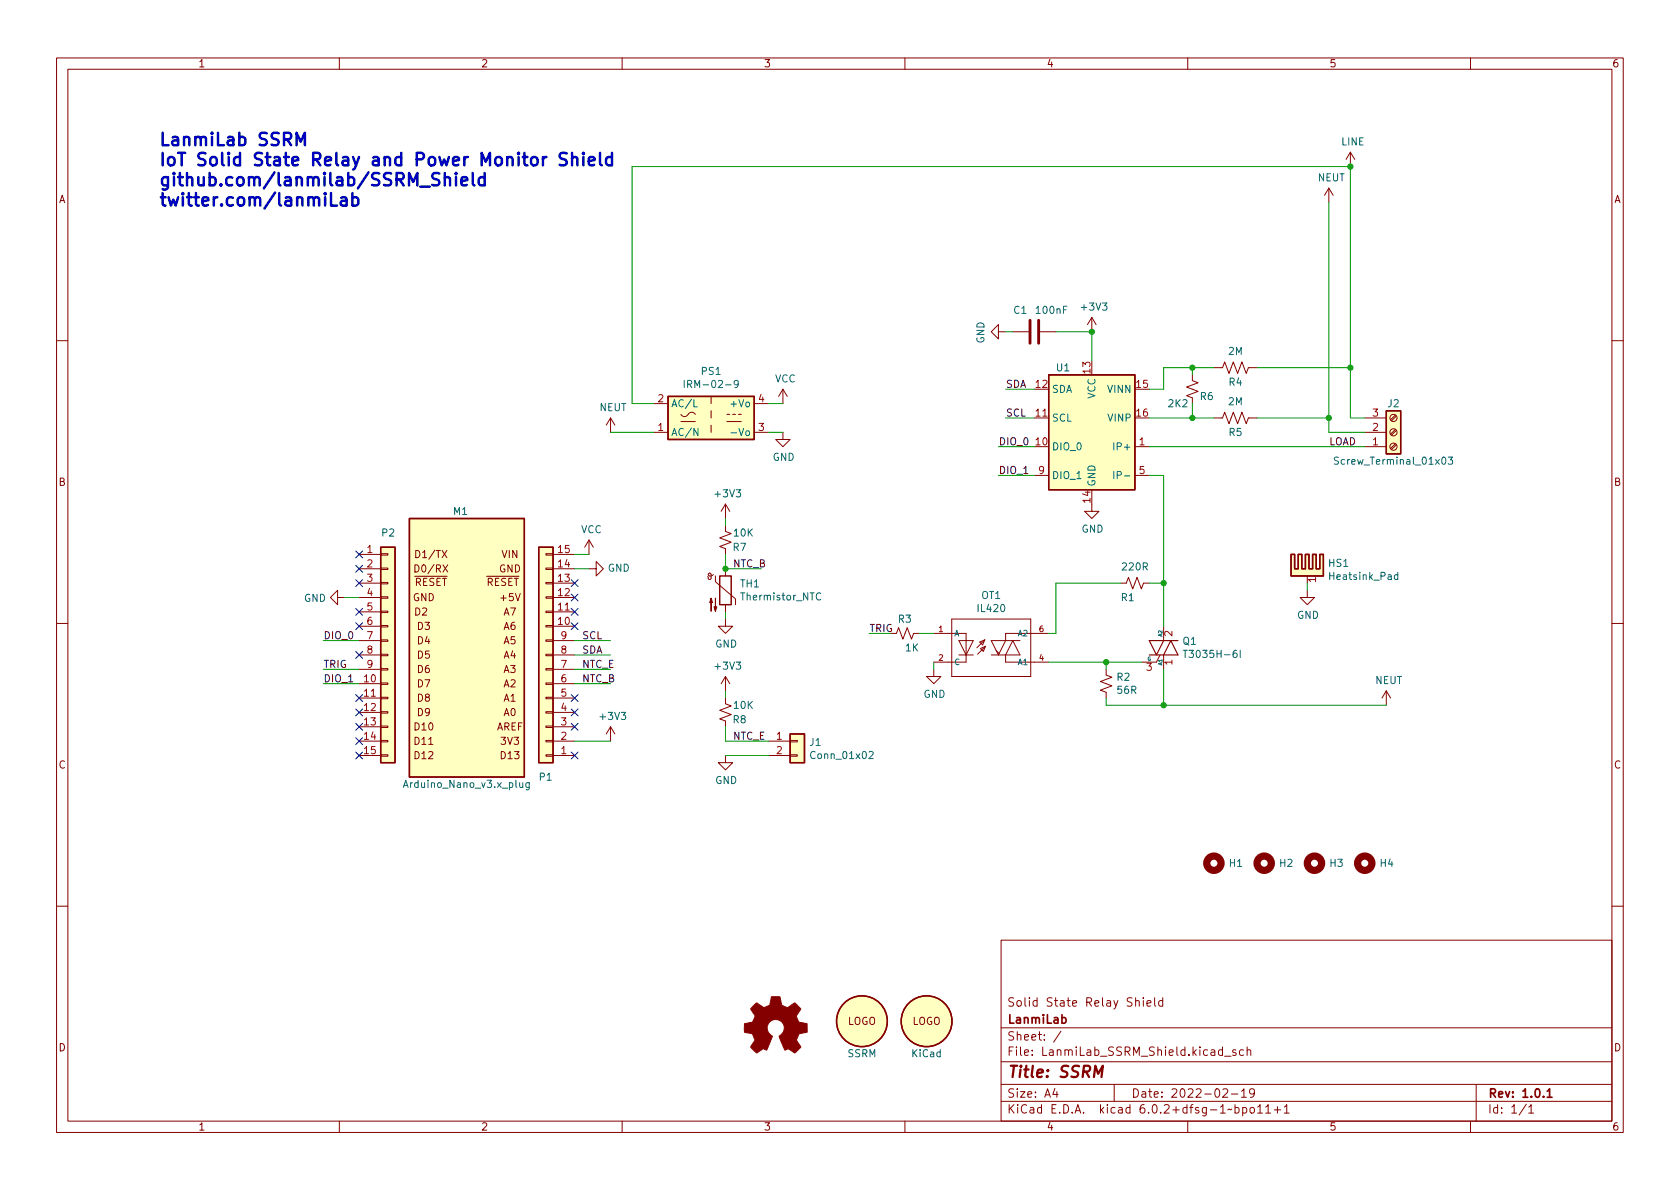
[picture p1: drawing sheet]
<svg xmlns="http://www.w3.org/2000/svg" width="297mm" height="210mm" viewBox="0 0 297 210" stroke-linecap="round" stroke-linejoin="round" font-family="sans-serif">
<g fill="none" stroke="#840000" stroke-width=".18">
<path d="M10 10.2h277v190.1h-277zM12 12.2h273v186.1h-273zM60 10.2v2M110 10.2v2M160 10.2v2M210 10.2v2M260 10.2v2M234.9 33.3l-.7 1.2M234.9 33.3v2.5M234.9 33.3l.8 1.2M238.8 26.9l-.8 1.3M238.8 26.9v2.6"/>
<path d="M238.8 26.9l.7 1.3M176.5 58.7v-1.3l-1.2 1.3 1.2 1.2v-1.2h1.3M179.1 58.7h2.8M183.9 58.7h2.8M193 56.1l-.7 1.3M193 56.1v2.6M193 56.1l.8 1.3M10 60.2h2M107.9 73.9v2.5M107.9 73.9l-.7 1.3M107.9 73.9l.8 1.3M115.6 76.4h2.5"/>
<path d="M115.6 71.4h2.5M120.4 74.5h2.5M120.4 73.3a.8 .8 0 0 0 .8 .3 .8 .8 0 0 0 .6-.5 .73 .73 0 0 1 1.1 .2M125.7 70.1v1.3M125.7 72.6v1.3M125.7 75.2v1.2M128.5 74.5h2.6M128.5 73.3h.5M129.5 73.3h.5M130.6 73.3h.5M133.3 76.4h2.6M133.3 71.4h2.6"/>
<path d="M138.4 76.4v1.3h1.3l-1.3 1.3-1.2-1.3h1.2M138.4 68.8l-.7 1.3M138.4 68.8v2.6M138.4 68.8l.8 1.3M182.9 73.9h2.5M200.7 79h2.5M210.8 66.3v1l1 .4-2 .7 2 .8-2 .8 1 .4v1M214.6 73.9h1.6l.3-1 .8 2 .8-2 .7 2 .8-2 .7 2 .4-1h1.5M214.6 65h1.6l.3-1 .8 2 .8-2 .7 2 .8-2 .7 2 .4-1h1.5M241.3 79h3.8M241.3 73.9h3.8M241.3 76.4h3.8"/>
<path d="M246.7 73.4l-.9 .8M246.7 75.9l-.9 .9M246.7 78.5l-.9 .8M246.9 73.6l-.9 .8M246.9 76.1l-.9 .9M246.9 78.7l-.9 .8M285 60.2h2M63.5 98h3.8M67.3 97.9h1.3v.3h-1.3zM96.5 97.9h1.3v.3h-1.3zM97.8 98h3.8M104.1 95.5l-.7 1.3"/>
<path d="M104.1 95.5v2.5M104.1 95.5l.8 1.3M128.3 93v1l1 .4-2 .7 2 .8-2 .7 1 .4v1M128.3 89.1v2.6M128.3 89.1l-.8 1.3M128.3 89.1l.7 1.3M182.9 84.1h2.5M193 89.1v1.3h1.3l-1.3 1.3-1.2-1.3h1.2M200.7 84.1h2.5M10 110.2h2M59.7 105.7v-1.3l-1.3 1.3 1.3 1.2v-1.2h1.3M63.5 100.6h3.8"/>
<path d="M63.5 103.1h3.8M63.5 105.7h3.8M63.5 108.2h3.8M63.5 110.7h3.8M63.5 113.3h3.8M63.5 115.8h3.8M63.5 118.4h3.8M67.3 118.2h1.3v.3h-1.3zM67.3 115.7h1.3v.2h-1.3zM67.3 113.2h1.3v.2h-1.3zM67.3 110.6h1.3v.3h-1.3zM67.3 108.1h1.3v.2h-1.3z"/>
<path d="M67.3 105.5h1.3v.3h-1.3zM67.3 103h1.3v.2h-1.3zM67.3 100.5h1.3v.2h-1.3zM96.5 100.5h1.3v.2h-1.3zM96.5 103h1.3v.2h-1.3zM96.5 105.5h1.3v.3h-1.3zM96.5 108.1h1.3v.2h-1.3zM96.5 110.6h1.3v.3h-1.3zM96.5 113.2h1.3v.2h-1.3zM96.5 115.7h1.3v.2h-1.3zM96.5 118.2h1.3v.3h-1.3zM97.8 100.6h3.8"/>
<path d="M97.8 103.1h3.8M97.8 105.7h3.8M97.8 108.2h3.8M97.8 110.7h3.8M97.8 113.3h3.8M97.8 115.8h3.8M97.8 118.4h3.8M104.1 100.6h1.3v-1.3l1.3 1.3-1.3 1.2v-1.2M126.1 101.6l-.2 .2-.4 .1-.2-.2v-.2l.2-.2 .2 .2v.8l-.1 .2-.3-.1-.2-.4M126.5 101.8v1.1l3.5 3v1M128.3 109.5v1.2h1.2l-1.2 1.3-1.3-1.3h1.3M128.3 100.6v1.2"/>
<path d="M128.3 106.9v1.3M128.3 119.6v2.6M128.3 119.6l-.8 1.3M128.3 119.6l.7 1.3M157.5 112h1l.4-1 .7 2 .8-2 .8 2 .3-1h1.1M165.1 118.4v1.2h1.3l-1.3 1.3-1.3-1.3h1.3M165.1 112h5.7v5.1h-5.7M168.3 109.5h13.9v10.1h-13.9zM169.5 113.3h2.6l-1.3 2.5zM169.5 115.8h2.6M173.2 113.5l.9-.3-.4 .8zM173.4 114.7l.8-.4-.3 .9z"/>
<path d="M174.1 113.2l-1.4 1.3M174.2 114.3l-1.4 1.4M175.3 115.8h5l-1.2-2.5-1.3 2.5v1.3h7.6M176.1 115.1l.6 .5M185.4 112h-7.6v1.3l-1.3 2.5-1.2-2.5h5M195.6 118.4v1l1 .4-2 .7 2 .8-2 .7 1 .4v1M198.1 103.1h1l.4-1 .8 2 .7-2 .8 2 .4-1h1M205.1 115.8l-.6 1.3h-2.6M205.7 110.7v2.6M205.7 115.8v2.6M231.1 104.4v1.3h1.3l-1.3 1.2-1.2-1.2h1.2M285 110.2h2"/>
<path d="M63.5 120.9h3.8M63.5 123.4h3.8M63.5 126h3.8M63.5 128.5h3.8M63.5 131.1h3.8M63.5 133.6h3.8M67.3 133.5h1.3v.2h-1.3zM67.3 130.9h1.3v.3h-1.3zM67.3 128.4h1.3v.2h-1.3zM67.3 125.9h1.3v.2h-1.3zM67.3 123.3h1.3v.3h-1.3zM67.3 120.8h1.3v.2h-1.3z"/>
<path d="M96.5 120.8h1.3v.2h-1.3zM96.5 123.3h1.3v.3h-1.3zM96.5 125.9h1.3v.2h-1.3zM96.5 128.4h1.3v.2h-1.3zM96.5 130.9h1.3v.3h-1.3zM96.5 133.5h1.3v.2h-1.3zM97.8 120.9h3.8M97.8 123.4h3.8M97.8 126h3.8M97.8 128.5h3.8M97.8 131.1h3.8M97.8 133.6h3.8"/>
<path d="M107.9 128.5l-.7 1.3M107.9 128.5v2.6M107.9 128.5l.8 1.3M128.3 133.6v1.3h1.2l-1.2 1.2-1.3-1.2h1.3M128.3 123.4v1.1l1 .3-2 .8 2 .8-2 .7 1 .4v1M135.9 131.1h3.8M135.9 133.6h3.8M139.7 133.5h1.3v.2h-1.3zM139.7 130.9h1.3v.3h-1.3zM245.1 122.2l-.8 1.2M245.1 122.2v2.5M245.1 122.2l.8 1.2"/>
<path d="M10 160.2h2M177 166.3h108v32h-108zM200.8 177.1l.2-.2 .4 .1v.9M202.1 176.4v.2M202.1 176.9v1M202.8 177.4l.7-.1-.1-.3-.4-.1-.2 .2 .1 .8h.5M204.1 176.4v1.3l.3 .2M205.6 177l-.5-.1-.2 .3v.4l.1 .3h.6M205.6 176.4v1.5M285 160.2h2M60 198.3v2M110 198.3v2"/>
<path d="M160 198.3v2M177 194.8h108M177 191.8h108M177 187.8h108M177 181.8h108M186.5 192.5l-.4 1h1M186.9 193v1M187.6 182.4l-1.3 1.9M197 191.8v3M210 198.3v2M216.2 192.7l.6-.2 .2 .2 .1 .3-1 1h1M216.5 186.8h1.1"/>
<path d="M217.7 193.5h1.2M218.4 195.9l.4-.1 .3 .3v.4l-.2 .3h-.5M218.4 195.3v1.5M218.5 185.7l-.4-.1-.2 .2 .1 .3 .5 .1v.4h-.6M219.5 193l.4-.5v1.5M219.5 194h.9M219.7 195.9l.4-.1 .3 .3v.4l-.1 .3h-.6M219.7 195.8v1.5M219.9 185.7l-.5-.1-.3 .3v.4l.2 .3h.6M220.5 185.8l.2-.2 .4 .1v.9M220.5 185.1v1.5M221.1 196l.2-.2 .4 .2 .1 .5-.2 .3h-.3l-.2-.1z"/>
<path d="M221.8 193.2l-.3 .3-.4-.1-.2-.2 .2-.6 .4-.1 .2 .2a.99 .99 0 0 1-.3 1.3h-.3M222.4 195.8l.4-.5v1.5M222.4 196.8h.8M223.8 195.8l.4-.5v1.5M223.8 196.8h.8M225.3 196.3h1.1M225.9 195.7v1.1M227.1 195.8l.4-.5v1.5M227.1 196.8h.8M260 198.3v2M261 191.8v6.5M269.9 195.3l-1.3 1.9"/>
<path d="M270.3 195.8l.4-.5v1.5M270.3 196.8h.9"/>
<circle cx="246.4" cy="73.9" r=".63"/>
<circle cx="246.4" cy="79" r=".63"/>
<circle cx="246.4" cy="76.4" r=".63"/>
</g>
<path d="M273.6 193l.4-.5v1.5M273.6 194h.8" fill="none" stroke="#840000" stroke-width=".3"/>
<path d="M193.4 190.5l.3-2 .5 1.4 .8-1.4-.2 2" fill="none" stroke="#840000" stroke-width=".4"/>
<g fill="#ffffc2" stroke="#ffffc2" stroke-width=".18">
<path d="M72.4 91.7h20.3v45.7h-20.3z"/>
<path d="M67.3 96.8h2.5v38.1h-2.5z"/>
<path d="M185.4 66.3h15.3v20.3h-15.3z"/>
<path d="M95.2 96.8h2.6v38.1h-2.6z"/>
<path d="M139.7 129.8h2.5v5.1h-2.5z"/>
<path d="M228.3 98h.6v2.6h.6v-2.6h.7v2.6h.6l-.6 1.2h-1.9z"/>
<path d="M230.8 98h.6v2.6h.7v-2.6h.6v2.6h.6v-2.6h.7v3.8h-3.8l.6-1.2z"/>
<path d="M118.1 70.1h15.2v7.6h-15.2z"/>
<path d="M245.1 72.6h2.5v7.7h-2.5z"/>
<circle cx="163.8" cy="180.6" r="4.5"/>
<circle cx="152.4" cy="180.6" r="4.5"/>
</g>
<g fill="none" stroke="#840000" stroke-width=".25">
<path d="M118.1 70.1h15.2v7.6h-15.2zM185.4 66.3h15.3v20.3h-15.3zM245.1 72.6h2.5v7.7h-2.5zM67.3 96.8h2.5v38.1h-2.5zM72.4 91.7h20.3v45.7h-20.3zM95.2 96.8h2.6v38.1h-2.6zM228.3 98h.6v2.6h.6v-2.6h.7v2.6h.6v-2.6h.6v2.6h.7v-2.6h.6v2.6h.6v-2.6h.7v3.8h-5.7zM127.3 101.8h2v5.1h-2zM139.7 129.8h2.5v5.1h-2.5z"/>
<circle cx="152.4" cy="180.6" r="4.5"/>
<circle cx="163.8" cy="180.6" r="4.5"/>
</g>
<g fill="none" stroke="#006464" stroke-width=".18">
<path d="M121 67.3v1.2M122.7 70.7v1.2h.6M123.4 75.8v1.2l-.7-1.2v1.2M129.3 76.5h.9M130.5 67.8l-.2 .3-.4-.1-.1-.2 .1-.5h.4l.2 .1a.84 .84 0 0 1-.3 1.1h-.3M196.9 78.3v1.3M196.9 83.4v1.2M236.6 80.9l-.4-.1-.2 .2v.3l.5 .3 .1 .3-.2 .2-.5-.1M256.1 80.8h.7l-.4 .5 .4 .1v.6l-.2 .1-.5-.1M145.1 105a.6 .6 0 0 0-.8 .4 .6 .6 0 0 0 .6 .7l.2-.1M209.2 115h.7M209.6 115v1.3"/>
<path d="M219.3 115v1.3M247.1 101.7l-.3-.1-.3 .3 .2 .5h.4M247.1 101.2v1.3M91.9 138.4v.8l.3 .1 .2-.2M92.4 138.4v.9M93.6 138.4v1l-.3 .3-.3-.1M93.6 138.5l-.4-.1-.2 .2 .1 .6h.5M153.7 133l.4-.1 .3 .3-.8 .9h.8"/>
</g>
<path d="M182.1 56.6v4.1M183.6 56.6v4.1" fill="none" stroke="#840000" stroke-width=".51"/>
<g fill="#840000" stroke="#840000" stroke-width=".18">
<path d="M133.5 177.6l.3-.3 .9 .6a.62 .62 0 0 0 1 0l.2-.1a1.62 1.62 0 0 0 .4-1.3l.1-.3 1.5 .1 .2 .7a.74 .74 0 0 0 .6 1l.5 .2 1.3-.9 1.1 1.1-.4 .7a.75 .75 0 0 0-.2 1.2l.2 .4 1.5 .3v1.5l-1.4 .3-.1 .1a1.23 1.23 0 0 0-.3 1.2l.7 1-.1 .2-1 .9-.8-.5a.54 .54 0 0 0-.9 0l-1-2.4a2.33 2.33 0 0 0 .8-1.9 1.54 1.54 0 0 0-2.5-.7 1.54 1.54 0 0 0 .5 2.6l-1.1 2.4a.69 .69 0 0 0-1.1 .1l-.6 .4-1.1-1.1 .8-1.2-.2-.5a.71 .71 0 0 0-.9-.7l-.8-.2v-1.5l.5-.1a1.11 1.11 0 0 0 1.2-.7 .72 .72 0 0 0-.2-1.2l-.4-.6z"/>
<path d="M125.7 105.8l.3 .7h-.5l.2-.7v2.3z"/>
<path d="M126.5 105.8v2.3l-.3-.8h.5l-.2 .8z"/>
</g>
<path d="M203.2 115.8h5.1l-1.3-2.5-1.3 2.5M205.7 113.3l-1.2 2.5-1.3-2.5h5.1" fill="none" stroke="#840000" stroke-width=".2"/>
<g fill="none" stroke="#840000" stroke-width="1.3">
<circle cx="214.6" cy="152.6" r="1.27"/>
<circle cx="223.5" cy="152.6" r="1.27"/>
<circle cx="232.4" cy="152.6" r="1.27"/>
<circle cx="241.3" cy="152.6" r="1.27"/>
</g>
<g fill="none" stroke="#0000c2" stroke-width=".44">
<path d="M52.4 25.7v-2.2l.8 1.5 .7-1.5v2.2M60.3 35l.2-.1 .7 .1 .1 .2v1.2M61.3 35.4l-.8 .1a.43 .43 0 0 0-.3 .4 .43 .43 0 0 0 .3 .5l.8-.2M62.3 35l.7-.1 .4 .4v.6l-.2 .3-.2 .2-.7-.2M62.3 34.1v2.3M78.6 31.5a.55 .55 0 0 1 1 .1v1.2M80.6 31.3v1.5M81.6 32.1l1-.3-.1-.4-.6-.1-.3 .3 .1 1.1 .2 .1 .6-.1M83.6 30.6v1.9l.3 .3M85.7 31.4l-.6-.1-.5 .4v.7l.2 .3 .3 .1 .6-.1M85.7 30.6v2.2M100.2 27.1l-.8-.1a.54 .54 0 0 0-.5 .6 .54 .54 0 0 0 .5 .5 .81 .81 0 0 1 .8 .5 .56 .56 0 0 1-.4 .6l-.9-.1"/>
<path d="M101.2 28a.55 .55 0 0 1 .9 .1v1.1M101.2 27v2.2M103.1 27l-.1 .1 .1 .1 .2-.1-.2-.1v.2M103.1 27.8v1.4M104.1 28.5l1-.2-.1-.4-.6-.1-.3 .3 .1 1 .2 .1 .6-.1M106.1 27v1.9l.3 .3M108.2 27.9l-.6-.1-.5 .4v.6l.3 .3 .2 .1 .6-.1M108.2 27v2.2"/>
</g>
<g fill="none" stroke="#009600" stroke-width=".18">
<path d="M234.9 35.8v40.6h6.4M177.8 58.7h1.3M186.7 58.7h6.3v5M107.9 76.4h7.7M115.6 71.4h-3.8v-41.9h127v44.4h2.5M135.9 76.4h2.5M135.9 71.4h2.5M176.5 79h6.4M177.8 73.9h5.1M177.8 68.8h5.1M203.2 73.9h11.4M203.2 79h38.1"/>
<path d="M210.8 65v1.3M210.8 71.4v2.5M214.6 65h-8.9v3.8h-2.5M222.2 73.9h12.7M222.2 65h16.6M101.6 98h2.5M128.3 91.7v1.3M128.3 98v2.6h6.3M176.5 84.1h6.4M203.2 84.1h2.5v26.6M57.1 113.3h6.4M57.1 118.4h6.4"/>
<path d="M61 105.7h2.5M101.6 100.6h2.5M101.6 115.8h6.3M101.6 113.3h6.3M101.6 118.4h6.3M128.3 108.2v1.3M153.7 112h3.8M162.6 112h2.5M165.1 117.1v1.3M185.4 117.1h16.5M195.6 117.1v1.3M198.1 103.1h-11.4v8.9h-1.3"/>
<path d="M203.2 103.1h2.5M205.7 118.4v6.3M231.1 103.1v1.3M57.1 120.9h6.4M101.6 120.9h6.3M101.6 131.1h6.3M128.3 122.2v1.2M128.3 128.5v2.6h7.6M128.3 133.6h7.6M195.6 123.4v1.3h49.5"/>
</g>
<g fill="none" stroke="#000084" stroke-width=".18">
<path d="M62.9 100l1.2 1.2M62.9 97.4l1.2 1.2M64.1 100l-1.2 1.2M64.1 97.4l-1.2 1.2M62.9 107.6l1.2 1.2M62.9 102.5l1.2 1.2M62.9 110.1l1.2 1.2M62.9 115.2l1.2 1.2M64.1 107.6l-1.2 1.2M64.1 102.5l-1.2 1.2M64.1 110.1l-1.2 1.2M64.1 115.2l-1.2 1.2"/>
<path d="M101 107.6l1.2 1.2M101 110.1l1.2 1.2M101 105l1.2 1.3M101 102.5l1.2 1.2M102.2 107.6l-1.2 1.2M102.2 110.1l-1.2 1.2M102.2 105l-1.2 1.3M102.2 102.5l-1.2 1.2M62.9 125.4l1.2 1.2M62.9 127.9l1.2 1.2M62.9 122.8l1.2 1.2M62.9 130.4l1.2 1.3"/>
<path d="M62.9 133l1.2 1.2M64.1 125.4l-1.2 1.2M64.1 127.9l-1.2 1.2M64.1 122.8l-1.2 1.2M64.1 130.4l-1.2 1.3M64.1 133l-1.2 1.2M101 122.8l1.2 1.2M101 127.9l1.2 1.2M101 125.4l1.2 1.2M101 133l1.2 1.2M102.2 122.8l-1.2 1.2M102.2 127.9l-1.2 1.2"/>
<path d="M102.2 125.4l-1.2 1.2M102.2 133l-1.2 1.2"/>
</g>
<g fill="#009600" stroke="#009600" stroke-width=".18">
<circle cx="205.7" cy="103.1" r=".46"/>
<circle cx="205.7" cy="124.7" r=".46"/>
<circle cx="195.6" cy="117.1" r=".46"/>
<circle cx="128.3" cy="100.6" r=".46"/>
<circle cx="193" cy="58.7" r=".46"/>
<circle cx="210.8" cy="73.9" r=".46"/>
<circle cx="234.9" cy="73.9" r=".46"/>
<circle cx="238.8" cy="65" r=".46"/>
<circle cx="238.8" cy="29.5" r=".46"/>
<circle cx="210.8" cy="65" r=".46"/>
</g>
<g font-size="3.1" fill="#0000c2">
<text x="27.9" y="25.8">LanmiLab SSRM</text>
<text x="27.9" y="29.3">IoT Solid State Relay and Power Monitor Shield</text>
<text x="27.9" y="32.9">github.com/lanmilab/SSRM_Shield</text>
<text x="27.9" y="36.5">twitter.com/lanmiLab</text>
</g>
<text font-size="2.8" fill="#840000" x="178" y="190.6">Title: SSRM</text>
<g font-size="2.1" fill="#840000">
<text x="178" y="178">Solid State Relay Shield</text>
<text x="178" y="184">Sheet: /</text>
<text x="178" y="181">LanmiLab</text>
<text x="178" y="186.7">File: LanmiLab_SSRM_Shield.kicad_sch</text>
<text x="178" y="196.9">KiCad E.D.A. kicad 6.0.2+dfsg-1~bpo11+1</text>
<text x="178" y="194.1">Size: A4</text>
<text x="200" y="194.1">Date: 2022-02-19</text>
<text x="263" y="194.1">Rev: 1.0.1</text>
<text x="263" y="196.9">Id: 1/1</text>
</g>
<g font-size="1.8" fill="#840000">
<text x="35" y="11.9">1</text>
<text x="85" y="11.9">2</text>
<text x="135" y="11.9">3</text>
<text x="185" y="11.9">4</text>
<text x="235" y="11.9">5</text>
<text x="285" y="11.9">6</text>
<text x="10.3" y="35.9">A</text>
<text x="285.3" y="35.9">A</text>
<text x="10.3" y="85.9">B</text>
<text x="285.3" y="85.9">B</text>
<text x="73.6" y="101.2">D0/RX</text>
<text x="73.7" y="98.7">D1/TX</text>
<text x="88.2" y="101.2">GND</text>
<text x="88.7" y="98.7">VIN</text>
<text x="72.6" y="103.6">~{RESET}</text>
<text x="73" y="106.3">GND</text>
<text x="85.3" y="103.6">~{RESET}</text>
<text x="88.6" y="106.3">+5V</text>
<text x="73.6" y="108.8">D2</text>
<text x="73.8" y="111.4">D3</text>
<text x="73.8" y="113.9">D4</text>
<text x="89" y="113.9">A5</text>
<text x="89" y="111.4">A6</text>
<text x="89" y="108.8">A7</text>
<text x="73.8" y="116.5">D5</text>
<text x="73.8" y="119">D6</text>
<text x="89" y="119">A3</text>
<text x="89" y="116.5">A4</text>
<text x="73.8" y="121.5">D7</text>
<text x="73.8" y="124.1">D8</text>
<text x="89" y="124.1">A1</text>
<text x="89" y="121.5">A2</text>
<text x="73.3" y="129.2">D10</text>
<text x="73.3" y="131.7">D11</text>
<text x="73.8" y="126.6">D9</text>
<text x="87.8" y="129.2">AREF</text>
<text x="88.6" y="131.7">3V3</text>
<text x="89" y="126.6">A0</text>
<text x="10.3" y="135.9">C</text>
<text x="73.3" y="134.2">D12</text>
<text x="88.5" y="134.2">D13</text>
<text x="285.3" y="135.9">C</text>
<text x="10.3" y="185.9">D</text>
<text x="149.8" y="181.2">LOGO</text>
<text x="161.2" y="181.2">LOGO</text>
<text x="285.3" y="185.9">D</text>
<text x="35" y="199.9">1</text>
<text x="85" y="199.9">2</text>
<text x="135" y="199.9">3</text>
<text x="185" y="199.9">4</text>
<text x="235" y="199.9">5</text>
<text x="285" y="199.9">6</text>
</g>
<g font-size="1.8" fill="#006464">
<text x="237.2" y="25.7">LINE</text>
<text x="233" y="32">NEUT</text>
<text x="179.3" y="55.5">C1</text>
<text x="183.3" y="55.5">100nF</text>
<text x="191.3" y="54.9">+3V3</text>
<text x="174" y="60.8" transform="rotate(-90 174 60.8)">GND</text>
<text x="186.8" y="65.7">U1</text>
<text x="217.2" y="62.8">2M</text>
<text x="122" y="68.6">IRM-02-9</text>
<text x="124.1" y="66.3">PS1</text>
<text x="137" y="67.6">VCC</text>
<text x="185.9" y="69.5">SDA</text>
<text x="193.7" y="70.5" transform="rotate(-90 193.7 70.5)">VCC</text>
<text x="195.9" y="69.5">VINN</text>
<text x="212.2" y="70.7">R6</text>
<text x="217.2" y="71.6">2M</text>
<text x="217.3" y="68.2">R4</text>
<text x="106" y="72.7">NEUT</text>
<text x="118.6" y="77.1">AC/N</text>
<text x="118.6" y="72">AC/L</text>
<text x="129.5" y="72">+Vo</text>
<text x="130" y="77.1">-Vo</text>
<text x="185.9" y="74.5">SCL</text>
<text x="196" y="74.5">VINP</text>
<text x="206.7" y="72">2K2</text>
<text x="217.3" y="77.1">R5</text>
<text x="245.4" y="72">J2</text>
<text x="136.6" y="81.5">GND</text>
<text x="185.9" y="79.6">DIO_0</text>
<text x="197.4" y="79.6">IP+</text>
<text x="236.6" y="82.2">Screw_Terminal_01x03</text>
<text x="126.6" y="87.9">+3V3</text>
<text x="185.9" y="84.7">DIO_1</text>
<text x="193.7" y="86.1" transform="rotate(-90 193.7 86.1)">GND</text>
<text x="197.9" y="84.7">IP-</text>
<text x="67.5" y="94.9">P2</text>
<text x="80.2" y="91.1">M1</text>
<text x="102.7" y="94.3">VCC</text>
<text x="129.8" y="94.9">10K</text>
<text x="191.2" y="94.2">GND</text>
<text x="107.4" y="101.1">GND</text>
<text x="129.6" y="97.4">R7</text>
<text x="198.5" y="100.9">220R</text>
<text x="235" y="100.2">HS1</text>
<text x="53.7" y="106.4">GND</text>
<text x="130.9" y="103.9">TH1</text>
<text x="131.2" y="106.2">Thermistor_NTC</text>
<text x="173.5" y="105.9">OT1</text>
<text x="198.3" y="106.3">R1</text>
<text x="235.3" y="102.5">Heatsink_Pad</text>
<text x="158.8" y="110.1">R3</text>
<text x="173" y="108.2">IL420</text>
<text x="229.3" y="109.4">GND</text>
<text x="126.4" y="114.5">GND</text>
<text x="126.6" y="118.4">+3V3</text>
<text x="160.1" y="115.2">1K</text>
<text x="209.2" y="114">Q1</text>
<text x="210.2" y="116.3">T3035H-6I</text>
<text x="129.8" y="125.3">10K</text>
<text x="163.3" y="123.4">GND</text>
<text x="197.5" y="120.4">R2</text>
<text x="197.6" y="122.7">56R</text>
<text x="243.1" y="120.9">NEUT</text>
<text x="106.2" y="127.3">+3V3</text>
<text x="129.6" y="127.9">R8</text>
<text x="143.2" y="131.9">J1</text>
<text x="143.6" y="134.2">Conn_01x02</text>
<text x="71.9" y="139.3">Arduino_Nano_v3.x_plug</text>
<text x="95.4" y="138">P1</text>
<text x="126.4" y="138.6">GND</text>
<text x="217.4" y="153.3">H1</text>
<text x="226.3" y="153.3">H2</text>
<text x="235.2" y="153.3">H3</text>
<text x="244.1" y="153.3">H4</text>
<text x="149.8" y="186.9">SSRM</text>
<text x="161.3" y="186.9">KiCad</text>
</g>
<g font-size="1.8" fill="#a90000">
<text x="116.3" y="71.1">2</text>
<text x="134.1" y="71.1">4</text>
<text x="183.2" y="68.6">12</text>
<text x="192.8" y="66" transform="rotate(-90 192.8 66)">13</text>
<text x="200.9" y="68.6">15</text>
<text x="116.3" y="76.2">1</text>
<text x="134.1" y="76.2">3</text>
<text x="183.2" y="73.7">11</text>
<text x="200.9" y="73.7">16</text>
<text x="242.7" y="76.2">2</text>
<text x="242.7" y="73.7">3</text>
<text x="183.2" y="78.7">10</text>
<text x="183.7" y="83.8">9</text>
<text x="201.4" y="78.7">1</text>
<text x="201.4" y="83.8">5</text>
<text x="242.7" y="78.7">1</text>
<text x="192.8" y="88.9" transform="rotate(-90 192.8 88.9)">14</text>
<text x="64.9" y="97.8">1</text>
<text x="64.9" y="100.3">2</text>
<text x="98.7" y="100.3">14</text>
<text x="98.7" y="97.8">15</text>
<text x="64.9" y="102.9">3</text>
<text x="64.9" y="105.4">4</text>
<text x="64.9" y="107.9">5</text>
<text x="98.7" y="107.9">11</text>
<text x="98.7" y="105.4">12</text>
<text x="98.7" y="102.9">13</text>
<text x="232.7" y="103" transform="rotate(-90 232.7 103)">1</text>
<text x="64.9" y="110.5">6</text>
<text x="64.9" y="113">7</text>
<text x="98.7" y="110.5">10</text>
<text x="99.2" y="113">9</text>
<text x="207.3" y="112.5" transform="rotate(-90 207.3 112.5)">2</text>
<text x="64.9" y="115.6">8</text>
<text x="64.9" y="118.1">9</text>
<text x="99.2" y="118.1">7</text>
<text x="99.2" y="115.6">8</text>
<text x="202.7" y="118.6">3</text>
<text x="207.3" y="117.6" transform="rotate(-90 207.3 117.6)">1</text>
<text x="64.4" y="120.6">10</text>
<text x="64.4" y="123.2">11</text>
<text x="64.4" y="125.7">12</text>
<text x="99.2" y="125.7">4</text>
<text x="99.2" y="123.2">5</text>
<text x="99.2" y="120.6">6</text>
<text x="64.4" y="128.3">13</text>
<text x="64.4" y="130.8">14</text>
<text x="99.2" y="130.8">2</text>
<text x="99.2" y="128.3">3</text>
<text x="137.3" y="130.8">1</text>
<text x="64.4" y="133.3">15</text>
<text x="99.2" y="133.3">1</text>
<text x="137.3" y="133.3">2</text>
</g>
<g font-size="1.8" fill="#0f0f0f">
<text x="177.8" y="68.6">SDA</text>
<text x="177.8" y="73.6">SCL</text>
<text x="176.5" y="78.7">DIO_0</text>
<text x="176.5" y="83.8">DIO_1</text>
<text x="234.9" y="78.7">LOAD</text>
<text x="129.5" y="100.3">NTC_B</text>
<text x="57.1" y="113">DIO_0</text>
<text x="102.9" y="113">SCL</text>
<text x="153.7" y="111.7">TRIG</text>
<text x="57.1" y="118.1">TRIG</text>
<text x="102.9" y="115.6">SDA</text>
<text x="102.9" y="118.1">NTC_E</text>
<text x="57.1" y="120.6">DIO_1</text>
<text x="102.9" y="120.6">NTC_B</text>
<text x="129.5" y="130.8">NTC_E</text>
</g>
<g font-size="1.4" fill="#a90000">
<text x="166" y="111.8">1</text>
<text x="183.8" y="111.8">6</text>
<text x="166" y="116.8">2</text>
<text x="183.8" y="116.8">4</text>
</g>
<g font-size="1.4" fill="#006464">
<text x="168.7" y="112.5">A</text>
<text x="180.1" y="112.5">A2</text>
<text x="168.7" y="117.6">C</text>
<text x="180.1" y="117.6">A1</text>
</g>
<g font-size=".9" fill="#006464">
<text x="205.5" y="112.6" transform="rotate(-90 205.5 112.6)">A2</text>
<text x="202.9" y="116.8">G</text>
<text x="205.5" y="117.7" transform="rotate(-90 205.5 117.7)">A1</text>
</g>
</svg>
